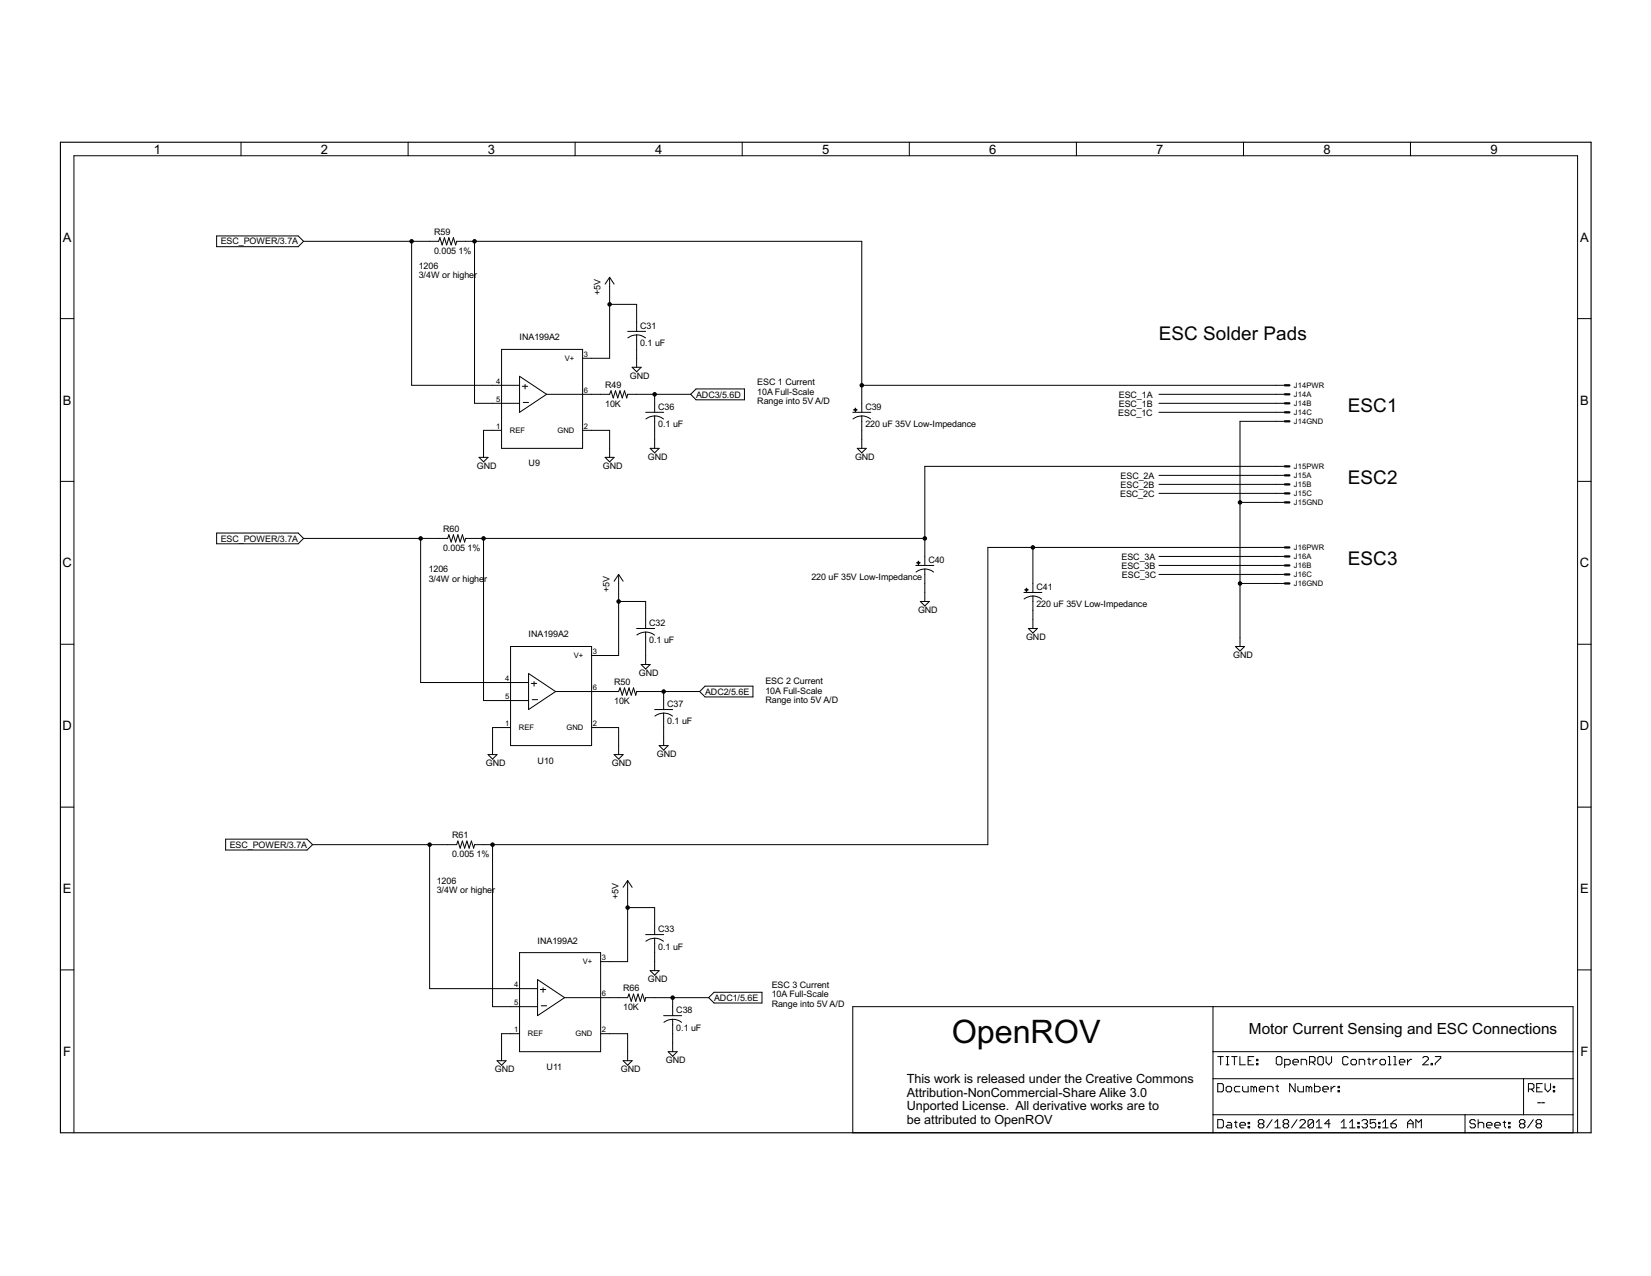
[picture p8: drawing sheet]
<svg xmlns="http://www.w3.org/2000/svg" width="279mm" height="216mm" viewBox="0 0 279 216" stroke-linecap="round" stroke-linejoin="round" font-family="sans-serif">
<g fill="none" stroke="#000" stroke-width=".17">
<path d="M36.7 39.9h13.8l.9 .9-.9 .9h-13.8zM40.8 24.1v2.3M69.1 24.1v2.3M97.3 24.1v2.3M125.6 24.1v2.3M153.9 24.1v2.3M182.2 24.1v2.3M210.4 24.1v2.3M238.7 24.1v2.3M10.2 53.9h2.3M51.4 40.8h22.8l.2-.6 .4 1.2 .4-1.2 .4 1.2 .4-1.2 .3 1.2 .4-1.2 .4 1.2 .2-.6h68.5v29M69.7 40.8v24.4h18.2"/>
<path d="M80.3 40.8v27.4h7.6M84.9 59.1h13.7v16.8h-13.7zM103.2 46.9v13.7h-4.6M103.2 51.5h4.5v4.6M103.2 46.9l.7 1.2M103.2 46.9l-.8 1.2M106.2 56.1h3.1M107.7 56.7a2.36 2.36 0 0 1 1.5 .5M107.7 56.7a2.36 2.36 0 0 0-1.4 .5M107.7 56.7v5.4M267 53.9h2.3M81.1 77.4h1.5l-.8 .7z"/>
<path d="M84.9 72.8h-3.1v4.6M87.9 63.7l4.6 3-4.6 3.1zM88.4 65.4h.9M88.5 68.1h1M88.9 65v.8M92.5 66.7h10.7l.2-.6 .4 1.2 .4-1.2 .3 1.2 .4-1.2 .4 1.2 .4-1.2 .4 1.2 .1-.6h10.7M98.6 72.8h4.6v4.6M102.4 77.4h1.5l-.7 .7zM107 62.1h1.5l-.8 .8zM109.3 69.8h3M110 75.9h1.5l-.7 .7zM110.8 70.4a2.36 2.36 0 0 1 1.5 .5"/>
<path d="M110.8 70.4a2.36 2.36 0 0 0-1.5 .5M110.8 66.7v3.1M110.8 70.4v5.5M117.8 65.8h8.2v1.8h-8.2l-.9-.9zM144.3 69.8h3.1M145.1 75.9h1.5l-.8 .7zM145.8 70.4a2.48 2.48 0 0 1 1.5 .5M145.8 70.4a2.36 2.36 0 0 0-1.4 .5M145.8 65.2h71.6M145.8 70.4v5.5M196.1 66.7h21.3M196.1 68.2h21.3"/>
<path d="M196.1 69.8h21.3M217.4 71.3h-7.6v38.1M217.4 78.9h-60.9v16.8M10.2 81.4h2.3M36.7 90.2h13.8l.9 .9-.9 .9h-13.8zM51.4 91.1h24.4l.2-.6 .3 1.2 .4-1.2 .4 1.2 .4-1.2 .4 1.2 .4-1.2 .3 1.2 .2-.6h77.7M71.2 91.1v24.4h18.3M81.8 91.1v27.4h7.7M104.7 97.2v13.7h-4.6M104.7 97.2l.8 1.1M104.7 97.2l-.8 1.1M155 95.7h3"/>
<path d="M155 96.8a2.36 2.36 0 0 1 1.5-.5v5.5M156.5 96.3l.8 .1 .7 .4M174.8 92.6v7.6M196.1 80.4h21.3M196.1 82h21.3M196.1 83.5h21.3M196.1 94.1h21.3M196.1 95.7h21.3M196.1 97.2h21.3M209.8 85h7.6M209.8 98.7h7.6M217.4 92.6h-50.2v50.3h-86.9l-.1 .6-.4-1.2-.4 1.2-.4-1.2-.4 1.2-.3-1.2-.4 1.2-.4-1.2-.2 .6h-24.4"/>
<path d="M267 81.4h2.3M10.2 109h2.3M86.4 109.4h13.7v16.8h-13.7zM89.5 114l4.5 3-4.5 3.1zM89.9 115.6h.9M90.1 118.4h.9M90.4 115.3v.8M94 117h10.7l.2-.6 .4 1.2 .4-1.2 .4 1.2 .3-1.2 .4 1.2 .4-1.2 .4 1.2 .1-.6h10.7M104.7 101.8h4.6v4.5M107.7 106.3h3.1M108.5 112.4h1.5l-.7 .8zM109.3 106.9a2.55 2.55 0 0 1 1.5 .6"/>
<path d="M109.3 107l-.8 .1-.7 .3M109.3 107v5.4M112.3 117v3.1M119.3 116.1h8.1v1.8h-8.1l-.9-.9zM155.7 101.8h1.6l-.8 .7zM173.3 100.2h3M173.3 101.3l.7-.3 .8-.1v5.4M174 106.3h1.6l-.8 .8zM174.8 100.8l.8 .2 .7 .4M209.1 109.4h1.5l-.8 .8zM267 109h2.3M10.2 136.6h2.3"/>
<path d="M82.6 127.7h1.5l-.7 .7zM86.4 123.1h-3v4.6M100.1 123.1h4.6v4.6M103.9 127.7h1.6l-.8 .7zM110.8 120.1h3M111.5 126.2h1.6l-.8 .7zM112.3 120.6a2.36 2.36 0 0 1 1.5 .6M112.3 120.7l-.8 .1-.7 .4M112.3 120.7v5.5M267 136.6h2.3M38.2 142h13.8l.9 .9-.9 .9h-13.8zM72.7 142.9v24.4h18.3"/>
<path d="M83.4 142.9v27.4h7.6M106.2 149v13.7h-4.6M106.2 153.6h4.6v4.5M106.2 149l.8 1.1M106.2 149l-.7 1.1M109.3 158.1h3M110.8 158.7a2.36 2.36 0 0 1 1.5 .6M110.8 158.7a2.36 2.36 0 0 0-1.5 .6M110.8 158.7v5.5M10.2 164.1h2.3M84.1 179.5h1.5l-.7 .7zM87.9 161.2h13.7v16.7h-13.7z"/>
<path d="M87.9 174.9h-3v4.6M91 165.8l4.5 3-4.5 3.1zM91.4 167.4h1M91.6 170.2h.9M91.9 167.1v.8M95.5 168.8h10.7l.2-.6 .4 1.2 .4-1.2 .4 1.2 .4-1.2 .4 1.2 .3-1.2 .4 1.2 .2-.6h10.6M101.6 174.9h4.6v4.6M105.5 179.5h1.5l-.8 .7zM110 164.2h1.5l-.7 .8zM112.3 171.9h3.1M113.1 177.9h1.5l-.8 .8zM113.8 172.5a2.36 2.36 0 0 1 1.5 .5"/>
<path d="M113.8 172.5a2.36 2.36 0 0 0-1.4 .5M113.8 168.8v3.1M113.8 172.5v5.4M120.8 167.9h8.1v1.8h-8.1l-.9-.9zM144.3 170.3h121.9v21.4h-121.9zM205.3 170.3v21.4M205.3 177.9h60.9M206.1 178.8h.9M206.6 178.8v1.4M207.5 178.8h.5M207.7 178.8v1.4M208.4 178.8h1"/>
<path d="M208.9 178.8v1.4M209.8 178.8v1.4h1M211.2 179.5h.5M212.2 178.8h-1v1.4h1M212.6 179.9h.3v.3h-.3zM212.6 179.2h.3v.3h-.3zM216 179l.2-.2h.5l.2 .2v.9l-.2 .3h-.5l-.2-.3zM218.8 179.7h.9v-.2l-.2-.3h-.5l-.2 .3v.4l.2 .3h.5M221.6 179.7h.7l.2-.2v-.5l-.2-.2h-.7v1.4M222.1 179.7l.4 .5M223 179l.2-.2h.5l.2 .2v.9l-.2 .3h-.5l-.2-.3zM224.4 178.8v.9l.5 .5 .4-.5v-.9"/>
<path d="M228.2 179l-.3-.2h-.4l-.3 .2v.9l.3 .3h.4l.3-.3M228.6 179.5l.3-.3h.4l.3 .3v.4l-.3 .3h-.4l-.3-.3zM231.4 179.2h.5M231.7 179v.9l.2 .3M232.4 179.2v1M233.1 179.2h-.3l-.4 .5M233.8 179.2h.4l.3 .3v.4l-.3 .3h-.4l-.3-.3v-.4zM234.9 178.8h.3v1.4M235.9 178.8h.2v1.4M236.8 179.7h.9v-.2l-.2-.3h-.5l-.2 .3v.4l.2 .3h.5M238.2 179.2v1M238.9 179.2h-.2l-.5 .5"/>
<path d="M240.8 179l.2-.2h.5l.2 .2v.2l-.9 1h.9M242.2 179.9h.2v.3h-.2zM242.9 178.8h.9v.2l-.9 .9v.3M267 164.1h2.3M12.5 191.7v-165.3h254.5v165.3M205.3 182.5h60.9M205.3 188.6h60.9M206.1 183.3h.7l.2 .3v.9l-.2 .2h-.7zM206.1 189.4h.7l.2 .3v.9l-.2 .2h-.7zM207.5 184l.2-.2h.5l.2 .2v.5l-.2 .2h-.5l-.2-.2zM207.5 180.2h.5M207.7 189.9h.5l.2 .2v.7h-.7l-.2-.2 .2-.2h.7"/>
<path d="M208.9 189.9h.5M209.1 189.7v.9l.3 .2M209.8 190.4h1v-.3l-.3-.2h-.4l-.3 .2v.5l.3 .2h.4M209.8 183.8h-.7l-.2 .2v.5l.2 .2h.7M210.3 183.8v.7l.2 .2h.7v-.9M211.2 190.6h.3v.2h-.3zM211.2 189.9h.3v.2h-.3zM212.2 184l-.3-.2h-.2v.9M212.2 184l.2-.2 .2 .2v.7M212.2 184v.7M213.1 184.3h.9v-.3l-.2-.2h-.5l-.2 .2v.5l.2 .2h.5M213.2 190.1l-.3 .3v.2l.3 .2h.5l.2-.2v-.2l-.2-.3"/>
<path d="M213.2 190.1l-.3-.2v-.2l.3-.3h.5l.2 .3v.2l-.2 .2M213.2 190.1h.5M214.5 184.7v-.9h.7l.2 .2v.7M215.3 189.4l-.9 1.4M215.8 190.8h.9M215.8 189.9l.4-.5v1.4M215.9 183.8h.5M216.1 183.6v.9l.3 .2M217.4 190.1l-.3 .3v.2l.3 .2h.4l.3-.2v-.2l-.3-.3M217.4 190.1l-.3-.2v-.2l.3-.3h.4l.3 .3v.2l-.3 .2M217.4 190.1h.4M217.4 180.2h.7l.2-.3v-.4l-.2-.3h-.7v1.4"/>
<path d="M219.2 183.3v1.4l-1-1.4v1.4M219.5 189.4l-.9 1.4M219.6 183.8v.7l.3 .2h.7v-.9M220 189.7l.2-.3h.5l.2 .3v.2l-.9 .9h.9M220.2 180.2v-1h.7l.2 .3v.7M221.5 184l-.2-.2h-.3v.9M221.5 184v.7M221.5 184l.3-.2 .2 .2v.7M222.3 189.7v.9l-.2 .2h-.5l-.2-.2M222.3 189.7l-.2-.3h-.5l-.2 .3v.9M222.3 189.7l-.9 .9M222.5 183.3v1.4h.7l.2-.2v-.5l-.2-.2h-.7"/>
<path d="M222.8 190.8h.9M222.8 189.9l.4-.5v1.4M223.9 184.3h.9v-.3l-.2-.2h-.5l-.2 .2v.5l.2 .2h.5M225.1 190.1h-.9l.7-.7v1.4M225.3 183.8v.9M226 183.8h-.3l-.4 .5M226.4 184.5h.3v.2h-.3zM226.4 183.8h.3v.2h-.3zM227 190.8h.9M227 189.9l.4-.5v1.4M228.4 190.8h.9M228.4 189.9l.5-.5v1.4"/>
<path d="M229.8 190.6h.2v.2h-.2zM229.8 189.9h.2v.2h-.2zM230 180.2v-1h.7l.2 .3v.7M230.5 189.7l.2-.3h.5l.2 .3v.2l-.2 .2M230.9 190.1h.3M231.2 190.1l.2 .3v.2l-.2 .2h-.5l-.2-.2M232.8 189.4h-.9v.7l.4-.2h.3l.2 .2v.5l-.2 .2h-.5l-.2-.2M233.3 190.6h.2v.2h-.2zM233.3 189.9h.2v.2h-.2zM234 190.8h.9M234 189.9l.5-.5v1.4M234.9 180.2h.5"/>
<path d="M235.4 190.1h.7l.2 .3v.2l-.2 .2h-.5l-.2-.2zM235.9 180.2h.4M236.3 189.4l-.4 .3-.5 .4M238.2 190.1h.9M238.2 190.8v-.9l.5-.5 .4 .5v.9M239.6 190.8v-1.4l.5 .5 .4-.5v1.4M247.9 188.6v3.1M249.7 189.7l-.3-.3h-.4l-.2 .3v.2l.2 .2h.4l.3 .3v.2l-.3 .2h-.4l-.2-.2M250.1 190.1l.3-.2h.5l.2 .2v.7M250.1 189.4v1.4M251.6 190.4h.9v-.3l-.2-.2h-.5l-.2 .2v.5l.2 .2h.5M253 190.4h.9v-.3l-.2-.2h-.5l-.2 .2v.5l.2 .2h.5"/>
<path d="M254.4 189.9h.4M254.6 189.7v.9l.2 .2M255.3 190.6h.2v.2h-.2zM255.3 189.9h.2v.2h-.2zM257.4 190.1l-.3 .3v.2l.3 .2h.4l.3-.2v-.2l-.3-.3M257.4 190.1l-.3-.2v-.2l.3-.3h.4l.3 .3v.2l-.3 .2M257.4 190.1h.4M257.8 182.5v6.1M258.7 184.3h.7l.2-.3v-.4l-.2-.3h-.7v1.4M259.1 184.3l.5 .4M259.5 189.4l-1 1.4M260.1 184h.4"/>
<path d="M260.2 190.1l-.3 .3v.2l.3 .2h.4l.3-.2v-.2l-.3-.3M260.2 190.1l-.3-.2v-.2l.3-.3h.4l.3 .3v.2l-.3 .2M260.2 190.1h.4M261 183.3h-.9v1.4h.9M261.5 183.3v1l.4 .4 .5-.4v-1M262.9 184.5h.2v.2h-.2zM262.9 183.8h.2v.2h-.2z"/>
</g>
<path d="M10.2 24.1h259.1v167.6h-259.1z" fill="none" stroke="#000" stroke-width=".19"/>
<g fill="none" stroke="#000" stroke-width=".38">
<path d="M217.4 65.2h.8M217.4 66.7h.8M217.4 68.2h.8M217.4 69.8h.8M217.4 71.3h.8M217.4 78.9h.8M217.4 80.4h.8M217.4 82h.8M217.4 83.5h.8M217.4 85h.8M217.4 92.6h.8M217.4 94.1h.8"/>
<path d="M217.4 95.7h.8M217.4 97.2h.8M217.4 98.7h.8"/>
</g>
<path d="M144.5 69.3l.5 .1zM144.7 69.1l.1 .5zM155.2 95.2l.5 .1zM155.4 95l.1 .5zM173.4 99.8h.6zM173.7 99.5l.1 .6z" fill="#000" stroke="#000" stroke-width=".17"/>
<g fill="#000" stroke="#000" stroke-width=".17">
<circle cx="69.7" cy="40.8" r=".3"/>
<circle cx="80.3" cy="40.8" r=".3"/>
<circle cx="103.2" cy="51.5" r=".3"/>
<circle cx="110.8" cy="66.7" r=".3"/>
<circle cx="145.8" cy="65.2" r=".3"/>
<circle cx="71.2" cy="91.1" r=".3"/>
<circle cx="81.8" cy="91.1" r=".3"/>
<circle cx="156.5" cy="91.1" r=".3"/>
<circle cx="174.8" cy="92.6" r=".3"/>
<circle cx="209.8" cy="98.7" r=".3"/>
<circle cx="209.8" cy="85" r=".3"/>
<circle cx="104.7" cy="101.8" r=".3"/>
<circle cx="112.3" cy="117" r=".3"/>
<circle cx="72.7" cy="142.9" r=".3"/>
<circle cx="83.4" cy="142.9" r=".3"/>
<circle cx="106.2" cy="153.6" r=".3"/>
<circle cx="113.8" cy="168.8" r=".3"/>
</g>
<text font-size="6.1" x="161.1" y="176.4">OpenROV</text>
<g font-size="3.6">
<text x="196.1" y="57.6">ESC Solder Pads</text>
<text x="228.1" y="69.8">ESC1</text>
<text x="228.1" y="82">ESC2</text>
<text x="228.1" y="95.7">ESC3</text>
</g>
<text font-size="2.9" x="211.4" y="174.9">Motor Current Sensing and ESC Connections</text>
<g font-size="2.5">
<text x="26" y="26">1</text>
<text x="54.3" y="26">2</text>
<text x="82.6" y="26">3</text>
<text x="110.9" y="26">4</text>
<text x="139.1" y="26">5</text>
<text x="167.4" y="26">6</text>
<text x="195.7" y="26">7</text>
<text x="224" y="26">8</text>
<text x="252.2" y="26">9</text>
<text x="10.6" y="40.9">A</text>
<text x="267.4" y="40.9">A</text>
<text x="10.6" y="68.5">B</text>
<text x="267.4" y="68.5">B</text>
<text x="10.6" y="96">C</text>
<text x="267.3" y="96">C</text>
<text x="10.6" y="123.6">D</text>
<text x="267.3" y="123.6">D</text>
<text x="10.6" y="151.1">E</text>
<text x="267.4" y="151.1">E</text>
<text x="10.7" y="178.7">F</text>
<text x="267.4" y="178.7">F</text>
</g>
<g font-size="2.4">
<text x="153.5" y="183.3">This work is released under the Creative Commons</text>
<text x="153.5" y="185.6">Attribution-NonCommercial-Share Alike 3.0</text>
<text x="153.5" y="187.9">Unported License. All derivative works are to</text>
<text x="153.5" y="190.1">be attributed to OpenROV</text>
<text x="260.1" y="187.1">--</text>
</g>
<g font-size="1.7">
<text x="37.3" y="41.3">ESC_POWER/3.7A</text>
<text x="73.5" y="39.8">R59</text>
<text x="70.9" y="45.5">1206</text>
<text x="70.9" y="47.1">3/4W or higher</text>
<text x="73.5" y="43">0.005</text>
<text x="77.6" y="43">1%</text>
<text x="101.6" y="50" transform="rotate(-90 101.6 50)">+5V</text>
<text x="87.9" y="57.6">INA199A2</text>
<text x="108.4" y="58.6">0.1 uF</text>
<text x="108.4" y="55.7">C31</text>
<text x="102.4" y="65.7">R49</text>
<text x="106.6" y="64.1">GND</text>
<text x="128.2" y="65.2">ESC 1 Current</text>
<text x="102.4" y="68.9">10K</text>
<text x="111.4" y="69.4">C36</text>
<text x="117.8" y="67.3">ADC3/5.6D</text>
<text x="128.2" y="66.8">10A Full-Scale</text>
<text x="128.2" y="68.4">Range into 5V A/D</text>
<text x="146.4" y="69.4">C39</text>
<text x="189.3" y="70.4">ESC_1C</text>
<text x="189.3" y="67.3">ESC_1A</text>
<text x="189.3" y="68.9">ESC_1B</text>
<text x="109.6" y="77.8">GND</text>
<text x="111.4" y="72.3">0.1 uF</text>
<text x="144.7" y="77.8">GND</text>
<text x="146.4" y="72.3">220 uF 35V Low-Impedance</text>
<text x="80.7" y="79.3">GND</text>
<text x="89.5" y="78.9">U9</text>
<text x="102" y="79.3">GND</text>
<text x="189.6" y="81">ESC_2A</text>
<text x="189.6" y="82.6">ESC_2B</text>
<text x="189.6" y="84.1">ESC_2C</text>
<text x="37.3" y="91.6">ESC_POWER/3.7A</text>
<text x="75" y="93.2">0.005</text>
<text x="75" y="90.1">R60</text>
<text x="79.1" y="93.2">1%</text>
<text x="157.1" y="95.3">C40</text>
<text x="189.8" y="94.8">ESC_3A</text>
<text x="72.5" y="96.8">1206</text>
<text x="72.5" y="98.4">3/4W or highe</text>
<text x="81.9" y="98.4">r</text>
<text x="103.2" y="100.2" transform="rotate(-90 103.2 100.2)">+5V</text>
<text x="137.3" y="98.2">220 uF 35V Low-Impedance</text>
<text x="175.4" y="99.9">C41</text>
<text x="189.8" y="96.3">ESC_3B</text>
<text x="189.9" y="97.8">ESC_3C</text>
<text x="89.5" y="107.9">INA199A2</text>
<text x="109.9" y="106">C32</text>
<text x="155.4" y="103.7">GND</text>
<text x="175.4" y="102.8">220 uF 35V Low-Impedance</text>
<text x="109.9" y="108.9">0.1 uF</text>
<text x="173.6" y="108.2">GND</text>
<text x="208.7" y="111.3">GND</text>
<text x="103.9" y="119.1">10K</text>
<text x="103.9" y="116">R50</text>
<text x="108.1" y="114.3">GND</text>
<text x="112.9" y="119.7">C37</text>
<text x="119.3" y="117.5">ADC2/5.6E</text>
<text x="129.5" y="115.8">ESC 2 Current</text>
<text x="129.5" y="117.4">10A Full-Scale</text>
<text x="129.5" y="119">Range into 5V A/D</text>
<text x="112.9" y="122.6">0.1 uF</text>
<text x="82.2" y="129.6">GND</text>
<text x="91" y="129.2">U10</text>
<text x="103.6" y="129.6">GND</text>
<text x="111.2" y="128.1">GND</text>
<text x="38.9" y="143.4">ESC_POWER/3.7A</text>
<text x="76.5" y="141.9">R61</text>
<text x="73.9" y="149.5">1206</text>
<text x="76.5" y="145">0.005</text>
<text x="80.7" y="145">1%</text>
<text x="73.9" y="151.1">3/4W or higher</text>
<text x="104.7" y="152" transform="rotate(-90 104.7 152)">+5V</text>
<text x="91" y="159.7">INA199A2</text>
<text x="111.4" y="160.7">0.1 uF</text>
<text x="111.4" y="157.8">C33</text>
<text x="105.5" y="167.8">R66</text>
<text x="109.6" y="166.1">GND</text>
<text x="130.6" y="167.1">ESC 3 Current</text>
<text x="105.5" y="170.9">10K</text>
<text x="114.4" y="171.5">C38</text>
<text x="120.8" y="169.3">ADC1/5.6E</text>
<text x="130.6" y="168.7">10A Full-Scale</text>
<text x="130.6" y="170.3">Range into 5V A/D</text>
<text x="112.7" y="179.9">GND</text>
<text x="114.4" y="174.4">0.1 uF</text>
<text x="83.7" y="181.4">GND</text>
<text x="92.5" y="181">U11</text>
<text x="105.1" y="181.4">GND</text>
</g>
<g font-size="1.4">
<text x="84" y="65">4</text>
<text x="95.6" y="61.1">V+</text>
<text x="98.8" y="60.4">3</text>
<text x="219" y="65.7">J14PWR</text>
<text x="84" y="68">5</text>
<text x="98.8" y="66.5">6</text>
<text x="219" y="67.2">J14A</text>
<text x="219" y="68.7">J14B</text>
<text x="219" y="70.2">J14C</text>
<text x="219" y="71.8">J14GND</text>
<text x="84" y="72.6">1</text>
<text x="86.3" y="73.3">REF</text>
<text x="94.3" y="73.3">GND</text>
<text x="98.8" y="72.6">2</text>
<text x="219" y="79.4">J15PWR</text>
<text x="219" y="80.9">J15A</text>
<text x="219" y="82.4">J15B</text>
<text x="219" y="83.9">J15C</text>
<text x="219" y="85.5">J15GND</text>
<text x="219" y="93.1">J16PWR</text>
<text x="219" y="94.6">J16A</text>
<text x="219" y="96.1">J16B</text>
<text x="219" y="97.7">J16C</text>
<text x="219" y="99.2">J16GND</text>
<text x="97.1" y="111.4">V+</text>
<text x="100.3" y="110.7">3</text>
<text x="85.5" y="115.3">4</text>
<text x="85.5" y="118.3">5</text>
<text x="100.3" y="116.8">6</text>
<text x="85.5" y="122.9">1</text>
<text x="87.8" y="123.6">REF</text>
<text x="95.9" y="123.6">GND</text>
<text x="100.3" y="122.9">2</text>
<text x="87" y="167.1">4</text>
<text x="98.6" y="163.2">V+</text>
<text x="101.9" y="162.5">3</text>
<text x="87" y="170.1">5</text>
<text x="101.9" y="168.6">6</text>
<text x="87" y="174.7">1</text>
<text x="89.3" y="175.4">REF</text>
<text x="97.4" y="175.4">GND</text>
<text x="101.9" y="174.7">2</text>
</g>
</svg>
